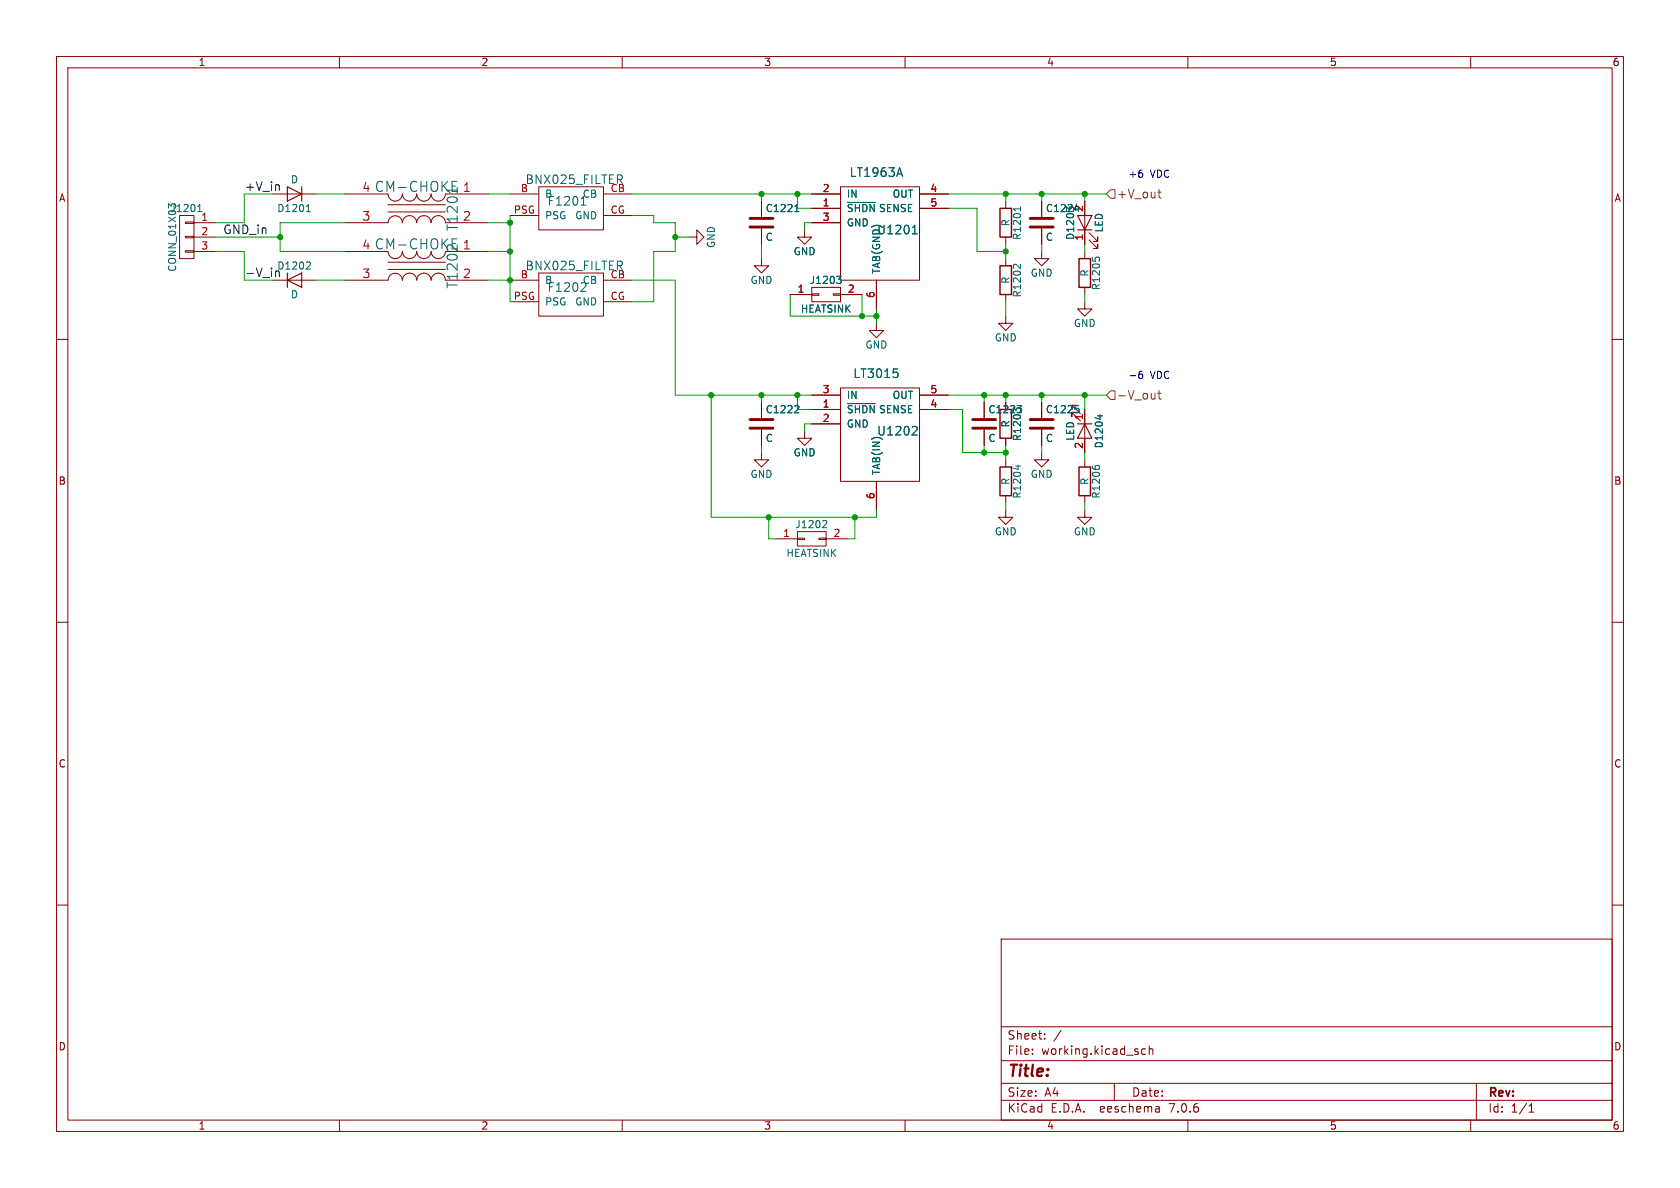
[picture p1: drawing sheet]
<svg xmlns="http://www.w3.org/2000/svg" width="297mm" height="210mm" viewBox="0 0 297 210" stroke-linecap="round" stroke-linejoin="round" font-family="sans-serif">
<g fill="none" stroke="#840000" stroke-width=".18">
<path d="M10 10h277v190h-277zM12 12h273v186h-273zM60 10v2M110 10v2M160 10v2M210 10v2M260 10v2M31.7 38.1h2.6v7.6h-2.6zM32.8 39.2h1.5v.3h-1.5zM34.3 39.4h3.8M48.3 34.3h7.6M61 34.3h7.6a1.26 1.26 0 0 0 1.3 1.3 1.26 1.26 0 0 0 1.2-1.3"/>
<path d="M61 39.4h7.6a1.26 1.26 0 0 1 1.3-1.2 1.26 1.26 0 0 1 1.2 1.2M68.6 36.2h10.1M68.6 37.5h10.1M71.1 34.3a1.26 1.26 0 0 0 1.3 1.3 1.26 1.26 0 0 0 1.3-1.3 1.27 1.27 0 0 0 1.2 1.3 1.27 1.27 0 0 0 1.3-1.3M71.1 39.4a1.26 1.26 0 0 1 1.3-1.3 1.26 1.26 0 0 1 1.3 1.3 1.27 1.27 0 0 1 1.2-1.3 1.27 1.27 0 0 1 1.3 1.3M76.2 34.3a1.26 1.26 0 0 0 1.3 1.3 1.26 1.26 0 0 0 1.2-1.3h7.7M76.2 39.4a1.26 1.26 0 0 1 1.3-1.3 1.26 1.26 0 0 1 1.2 1.3h7.7M90.2 34.3h5M90.2 38.1h5M95.2 33h11.5v7.6h-11.5zM106.7 34.3h5.1M106.7 38.1h5.1"/>
<path d="M134.6 35.6v2.8M143.5 36.8h5.1M143.5 34.3h5.1M143.5 39.4h5.1M148.6 33h14v16.5h-14zM162.6 36.8h5M162.6 34.3h5M177.8 35.6v1.2M184.1 35.6v2.8M191.8 35.6v7.6M10 60h2M32.8 44.3h1.5v.3h-1.5z"/>
<path d="M32.8 41.8h1.5v.2h-1.5zM34.3 44.5h3.8M34.3 41.9h3.8M48.3 49.5h7.6M61 44.5h7.6a1.26 1.26 0 0 0 1.3 1.2 1.26 1.26 0 0 0 1.2-1.2M61 49.5l7.6 .1a1.26 1.26 0 0 1 1.3-1.3 1.26 1.26 0 0 1 1.2 1.3M68.6 46.4h10.1M68.6 47.6h10.1M71.1 44.5a1.26 1.26 0 0 0 1.3 1.2 1.26 1.26 0 0 0 1.3-1.2 1.27 1.27 0 0 0 1.2 1.2 1.27 1.27 0 0 0 1.3-1.2M71.1 49.5a1.26 1.26 0 0 1 1.3-1.2 1.26 1.26 0 0 1 1.3 1.2 1.27 1.27 0 0 1 1.2-1.2 1.27 1.27 0 0 1 1.3 1.2M76.2 44.5a1.26 1.26 0 0 0 1.3 1.2 1.26 1.26 0 0 0 1.2-1.2h7.7M76.2 49.5a1.26 1.26 0 0 1 1.3-1.2 1.26 1.26 0 0 1 1.2 1.2h7.7"/>
<path d="M90.2 49.5h5M90.2 53.3h5M95.2 48.3h11.5v7.6h-11.5zM106.7 49.5h5.1M106.7 53.3h5.1M121.9 41.9h1.3v-1.3l1.3 1.3-1.3 1.3v-1.3M134.6 45.7v1.3h1.3l-1.3 1.3-1.3-1.3h1.3M134.6 40.4v2.8M139.7 52.1h3.8M142.2 40.6v1.3h1.3l-1.3 1.3-1.2-1.3h1.2M143.5 51.9h1.3v.3h-1.3zM143.5 50.8h5.1v2.5h-5.1z"/>
<path d="M147.3 51.9h1.3v.3h-1.3zM148.6 52.1h3.8M154.9 57.2v1.2h1.3l-1.3 1.3-1.2-1.3h1.2M154.9 49.5v5.1M177.8 55.9v1.3h1.3l-1.3 1.2-1.3-1.2h1.3M177.8 41.9v1.3M177.8 45.7v1.3M177.8 52.1v1.2M184.1 44.5v1.2h1.3l-1.3 1.3-1.2-1.3h1.2M184.1 40.4v2.8M191.8 53.3v1.3h1.2l-1.2 1.3-1.3-1.3h1.3M191.8 44.5v1.2"/>
<path d="M191.8 50.8v1.3M192.5 42.4l1.6 1.5v-.7v.7h-.8M192.5 41.1l1.6 1.6v-.8v.8h-.8M285 60h2M134.6 71.1v2.8M134.6 75.9v2.8M142.2 76.2v1.3h1.3l-1.3 1.2-1.2-1.2h1.2M143.5 72.4h5.1M143.5 74.9h5.1M143.5 69.9h5.1M148.6 68.6h14v16.5h-14zM162.6 72.4h5"/>
<path d="M162.6 69.9h5M174 71.1v2.8M174 75.9v2.8M177.8 71.1v1.3M177.8 77.5v1.2M184.1 71.1v2.8M184.1 75.9v2.8M190.2 71.6h-.7v.8v-.8l1.5 1.6M190.2 72.9h-.7v.8v-.8l1.5 1.5M191.8 72.4v7.6M134.6 80v1.3h1.3l-1.3 1.3-1.3-1.3h1.3M137.2 95.3h3.8"/>
<path d="M141 95.1h1.2v.3h-1.2zM141 94h5v2.5h-5zM144.8 95.1h1.2v.3h-1.2zM146 95.3h3.9M154.9 85.1v5.1M177.8 90.2v1.2h1.3l-1.3 1.3-1.3-1.3h1.3M177.8 81.3v1.3M177.8 87.6v1.3M184.1 80v1.3h1.3l-1.3 1.3-1.2-1.3h1.2M191.8 90.2v1.2h1.2l-1.2 1.3-1.3-1.3h1.3M191.8 81.3v1.3M191.8 87.6v1.3"/>
<path d="M10 110h2M285 110h2M10 160h2M285 160h2M177 166h108v32h-108zM60 198v2M110 198v2M160 198v2M177 194.5h108M177 191.5h108M177 187.5h108M177 181.5h108"/>
<path d="M182.5 186.3v.1M182.5 185.5v.1M184.7 183.6v.1M184.7 182.8v.1M187.6 182.1l-1.3 2M197 191.5v3M202.5 185.5l-.4-.1-.3 .3v.4l.2 .2h.5M203.2 185.5l.2-.1 .3 .1 .1 .9M203.2 184.9v1.5M204.9 195.7l.1 .9M205 196.5l-.2 .1M205 196h-.2"/>
<path d="M210 198v2M260 198v2M261 191.5v6.5M270.3 196.6h.9M270.3 195.5l.4-.4v1.5"/>
</g>
<path d="M176.8 36.8h2v5.1h-2zM176.8 47h2v5.1h-2zM190.8 45.7h2v5.1h-2zM176.8 72.4h2v5.1h-2zM176.8 82.6h2v5h-2zM190.8 82.6h2v5h-2z" fill="none" stroke="#840000" stroke-width=".25"/>
<g fill="none" stroke="#006464" stroke-width=".18">
<path d="M35 37.4h.7M35.1 36.4l.2-.3v1.3M54.2 37.4h.7M54.3 36.4l.2-.3v1.3M79.9 32.9h.6M79.9 32.1h.9M80.8 33.1v1M102.7 36.3h.9M103.2 34.7v1.6M109.5 31.7l.5 .7M109.9 31l.1 .2-.1 .4M140.5 37.4h.7"/>
<path d="M140.6 36.4l.3-.3v1.3M149.8 35.8h4.9M159 29.7l.5 1.5M180.4 36.6v.7M180.4 36.9h-1.3l.3 .3M54.6 46.3l.3 .2-.1 .3-.7 .8h.8M79.9 43.1h.6M79.9 42.2h.9M80.8 43.3v1.1M103.5 50.6l-.8 .9h.9M109.5 47l.5 .7M109.9 46.2l.1 .3-.1 .4"/>
<path d="M147.9 48.8h.8l-.4 .5 .4 .1v.5l-.2 .2h-.4M161.3 41.3h.9M161.4 40.2l.3-.4v1.5M180.4 46.7v.8l-.7-.7-.3-.1-.3 .3M193.1 45.5v.6M193.6 45.7l.2-.3h.3l.3 .3M141 71.7l.2 .2v.3l-.8 .8h.8M149.8 71.3h4.9M158 65.2h.7M158.6 65.9l.1 .2-.1 .6M161.5 75.4h.5l.2 .4-1 1.1h1M179.8 71.7h.8l-.4 .5"/>
<path d="M180.4 72.2v.2M180.4 72.2l.2 .2M190.1 71.7h.6M190.5 72.2l.3 .2v.3l-.3 .3M194 73.5h.9M194.5 73.3v.8M145.6 92l.4 .1 .2 .3-.8 .9h.8M179.6 82.4h.8M180 82.2v.8M193.1 82.4v.2M193.6 82.5l.2-.2h.3l.3 .2"/>
</g>
<path d="M132.6 38.6h4.1M182.1 38.6h4.1M132.6 40.1h4.1M182.1 40.1h4.1M132.6 75.7h4.1M132.6 74.2h4.1M172 75.7h4M172 74.2h4M182.1 75.7h4.1M182.1 74.2h4.1" fill="none" stroke="#840000" stroke-width=".51"/>
<path d="M50.8 33l2.5 1.3-2.5 1.3zM53.3 33v2.6M190.5 38.1h2.5l-1.2 2.5zM50.8 49.5l2.5-1.2v2.5zM50.8 48.3v2.5M190.5 40.6h2.5M190.5 74.9h2.5M191.8 74.9l1.2 2.6h-2.5z" fill="none" stroke="#840000" stroke-width=".2"/>
<path d="M196.3 33.5h.8v1.6h-.8l-.7-.8zM204.7 34h.6M204.9 33.5v1.3l.4 .2M196.3 69.1h.8v1.5h-.8l-.7-.7zM204.7 69.5h.6M204.9 69v1.3l.4 .2" fill="none" stroke="#725600" stroke-width=".18"/>
<path d="M49.2 32.7l.2 .2v.8M49.4 48.1v.8" fill="none" stroke="#0f0f0f" stroke-width=".18"/>
<path d="M201.9 30.6l.1 .2-.1 .5M201.4 66.2l.4-.1 .2 .3-.1 .4h-.5M201.9 65.6l-.4 .1" fill="none" stroke="#0000c2" stroke-width=".18"/>
<g fill="none" stroke="#009600" stroke-width=".18">
<path d="M48.3 34.3h-5.1v5.1h-5.1M55.9 34.3h5.1M61 39.4h-11.5v5.1h11.5M86.4 34.3h3.8M86.4 39.4h3.8M90.2 38.1v15.2M111.8 34.3h31.7M111.8 38.1h3.8v1.3h3.8v5.1h-3.8v8.8h-3.8M134.6 34.3v1.3M141 34.3v2.5h2.5M143.5 39.4h-1.3v1.2M167.6 34.3h28"/>
<path d="M167.6 36.8h5.1v7.7h5.1M177.8 34.3v1.3M184.1 34.3v1.3M191.8 34.3v1.3M38.1 44.5h5.1v5h5.1M38.1 41.9h11.4M55.9 49.5h5.1M86.4 44.5h3.8M86.4 49.5h3.8M111.8 49.5h7.6v20.4h24.1M119.4 41.9h2.5M134.6 43.2v2.5"/>
<path d="M139.7 52.1v3.8h15.2M152.4 52.1v3.8M154.9 54.6v2.6M177.8 43.2v2.5M177.8 53.3v2.6M184.1 43.2v1.3M191.8 43.2v1.3M191.8 52.1v1.2M125.7 69.9v21.5h29.2v-1.2M134.6 69.9v1.2M134.6 78.7v1.3M141 69.9v2.5h2.5"/>
<path d="M143.5 74.9h-1.3v1.3M167.6 72.4h2.6v7.6h7.6M167.6 69.9h28M174 69.9v1.2M174 78.7v1.3M177.8 69.9v1.2M177.8 78.7v2.6M184.1 69.9v1.2M184.1 78.7v1.3M191.8 69.9v2.5M135.9 91.4v3.9h1.3M151.1 91.4v3.9h-1.2"/>
<path d="M177.8 88.9v1.3M191.8 80v1.3M191.8 88.9v1.3"/>
</g>
<g fill="#009600" stroke="#009600" stroke-width=".18">
<circle cx="184.1" cy="34.3" r=".46"/>
<circle cx="177.8" cy="34.3" r=".46"/>
<circle cx="191.8" cy="34.3" r=".46"/>
<circle cx="177.8" cy="44.5" r=".46"/>
<circle cx="134.6" cy="69.9" r=".46"/>
<circle cx="125.7" cy="69.9" r=".46"/>
<circle cx="141" cy="69.9" r=".46"/>
<circle cx="152.4" cy="55.9" r=".46"/>
<circle cx="154.9" cy="55.9" r=".46"/>
<circle cx="174" cy="80" r=".46"/>
<circle cx="177.8" cy="80" r=".46"/>
<circle cx="135.9" cy="91.4" r=".46"/>
<circle cx="151.1" cy="91.4" r=".46"/>
<circle cx="90.2" cy="49.5" r=".46"/>
<circle cx="90.2" cy="44.5" r=".46"/>
<circle cx="90.2" cy="39.4" r=".46"/>
<circle cx="49.5" cy="41.9" r=".46"/>
<circle cx="191.8" cy="69.9" r=".46"/>
<circle cx="184.1" cy="69.9" r=".46"/>
<circle cx="174" cy="69.9" r=".46"/>
<circle cx="177.8" cy="69.9" r=".46"/>
<circle cx="141" cy="34.3" r=".46"/>
<circle cx="134.6" cy="34.3" r=".46"/>
<circle cx="119.4" cy="41.9" r=".46"/>
</g>
<text font-size="2.8" fill="#840000" x="178" y="190.9">Title:</text>
<g font-size="2.5" fill="#006464">
<text x="66.2" y="34.1">CM-CHOKE</text>
<text x="81.1" y="40.9" transform="rotate(-90 81.1 40.9)">T1201</text>
<text x="66.2" y="44.3">CM-CHOKE</text>
<text x="81.1" y="51.1" transform="rotate(-90 81.1 51.1)">T1202</text>
</g>
<g font-size="2.1" fill="#0f0f0f">
<text x="43.2" y="33.9">+V_in</text>
<text x="39.4" y="41.5">GND_in</text>
<text x="43.2" y="49.1">-V_in</text>
</g>
<g font-size="2.1" fill="#a90000">
<text x="64" y="34">4</text>
<text x="81.7" y="34">1</text>
<text x="64" y="39.1">3</text>
<text x="81.7" y="39.1">2</text>
<text x="64" y="44.2">4</text>
<text x="81.7" y="44.2">1</text>
<text x="64" y="49.3">3</text>
<text x="81.7" y="49.3">2</text>
</g>
<g font-size="2.1" fill="#006464">
<text x="92.8" y="32.7">BNX025_FILTER</text>
<text x="150.1" y="31.5">LT1963A</text>
<text x="96.7" y="36.6">F1201</text>
<text x="155" y="41.6">U1201</text>
<text x="92.8" y="48">BNX025_FILTER</text>
<text x="96.7" y="51.8">F1202</text>
<text x="150.8" y="67">LT3015</text>
<text x="155" y="77.2">U1202</text>
</g>
<g font-size="2.1" fill="#725600">
<text x="197.3" y="35.3">+V_out</text>
<text x="197.3" y="70.8">-V_out</text>
</g>
<g font-size="2.1" fill="#840000">
<text x="178" y="184">Sheet:</text>
<text x="178" y="186.7">File:</text>
<text x="184.1" y="186.7">working.kicad_sch</text>
<text x="178" y="196.9">KiCad</text>
<text x="178" y="194.1">Size:</text>
<text x="184.7" y="194.1">A4</text>
<text x="185.7" y="196.9">E.D.A.</text>
<text x="194.6" y="196.9">eeschema</text>
<text x="200" y="194.1">Date:</text>
<text x="207" y="196.9">7.0.6</text>
<text x="263" y="194.3">Rev:</text>
<text x="263" y="196.9">Id:</text>
<text x="267.1" y="196.9">1/1</text>
</g>
<g font-size="1.8" fill="#840000">
<text x="35" y="11.9">1</text>
<text x="85" y="11.9">2</text>
<text x="135" y="11.9">3</text>
<text x="185" y="11.9">4</text>
<text x="235" y="11.9">5</text>
<text x="285" y="11.9">6</text>
<text x="10.3" y="35.9">A</text>
<text x="285.3" y="35.9">A</text>
<text x="10.3" y="85.9">B</text>
<text x="285.3" y="85.9">B</text>
<text x="10.3" y="135.9">C</text>
<text x="285.3" y="135.9">C</text>
<text x="10.3" y="185.9">D</text>
<text x="285.3" y="185.9">D</text>
<text x="35" y="199.9">1</text>
<text x="85" y="199.9">2</text>
<text x="135" y="199.9">3</text>
<text x="185" y="199.9">4</text>
<text x="235" y="199.9">5</text>
<text x="285" y="199.9">6</text>
</g>
<g font-size="1.8" fill="#006464">
<text x="51.3" y="32.6">D</text>
<text x="96.3" y="35.2">B</text>
<text x="102.9" y="35.2">CB</text>
<text x="107.8" y="34">CB</text>
<text x="149.6" y="35.2">IN</text>
<text x="157.7" y="35.2">OUT</text>
<text x="30" y="37.7">J1201</text>
<text x="48.9" y="37.7">D1201</text>
<text x="96.3" y="39">PSG</text>
<text x="101.6" y="39">GND</text>
<text x="135.3" y="37.7">C1221</text>
<text x="149.6" y="37.7">~{SHDN}</text>
<text x="149.6" y="40.2">GND</text>
<text x="155.3" y="37.7">SENSE</text>
<text x="178.7" y="40.1" transform="rotate(-90 178.7 40.1)">R</text>
<text x="184.8" y="37.7">C1224</text>
<text x="195.2" y="41.2" transform="rotate(-90 195.2 41.2)">LED</text>
<text x="126.6" y="43.9" transform="rotate(-90 126.6 43.9)">GND</text>
<text x="135.3" y="42.8">C</text>
<text x="140.2" y="45.3">GND</text>
<text x="180.7" y="42.5" transform="rotate(-90 180.7 42.5)">R1201</text>
<text x="184.8" y="42.8">C</text>
<text x="190.1" y="42.5" transform="rotate(-90 190.1 42.5)">D1203</text>
<text x="31.3" y="48.2" transform="rotate(-90 31.3 48.2)">CONN_01X03</text>
<text x="51.3" y="52.9">D</text>
<text x="96.3" y="50.4">B</text>
<text x="102.9" y="50.4">CB</text>
<text x="107.8" y="49.3">CB</text>
<text x="132.6" y="50.4">GND</text>
<text x="143" y="50.4">J1203</text>
<text x="155.8" y="48.5" transform="rotate(-90 155.8 48.5)">TAB(GND)</text>
<text x="178.7" y="50.3" transform="rotate(-90 178.7 50.3)">R</text>
<text x="180.7" y="52.7" transform="rotate(-90 180.7 52.7)">R1202</text>
<text x="182.1" y="49.1">GND</text>
<text x="192.6" y="49" transform="rotate(-90 192.6 49)">R</text>
<text x="194.7" y="51.4" transform="rotate(-90 194.7 51.4)">R1205</text>
<text x="96.3" y="54.2">PSG</text>
<text x="101.6" y="54.2">GND</text>
<text x="141.5" y="55.5">HEATSINK</text>
<text x="189.7" y="58">GND</text>
<text x="152.9" y="61.8">GND</text>
<text x="175.8" y="60.6">GND</text>
<text x="149.6" y="70.7">IN</text>
<text x="157.7" y="70.7">OUT</text>
<text x="135.3" y="73.3">C1222</text>
<text x="149.6" y="73.3">~{SHDN}</text>
<text x="149.6" y="75.8">GND</text>
<text x="155.3" y="73.3">SENSE</text>
<text x="174.6" y="73.3">C1223</text>
<text x="178.7" y="75.7" transform="rotate(-90 178.7 75.7)">R</text>
<text x="184.8" y="73.3">C1225</text>
<text x="135.3" y="78.3">C</text>
<text x="140.2" y="80.9">GND</text>
<text x="174.6" y="78.3">C</text>
<text x="180.7" y="78.1" transform="rotate(-90 180.7 78.1)">R1203</text>
<text x="184.8" y="78.3">C</text>
<text x="190.1" y="78" transform="rotate(-90 190.1 78)">LED</text>
<text x="195.2" y="79.4" transform="rotate(-90 195.2 79.4)">D1204</text>
<text x="132.6" y="84.7">GND</text>
<text x="155.8" y="84.1" transform="rotate(-90 155.8 84.1)">TAB(IN)</text>
<text x="178.7" y="85.8" transform="rotate(-90 178.7 85.8)">R</text>
<text x="180.7" y="88.2" transform="rotate(-90 180.7 88.2)">R1204</text>
<text x="182.1" y="84.7">GND</text>
<text x="192.6" y="85.8" transform="rotate(-90 192.6 85.8)">R</text>
<text x="194.7" y="88.2" transform="rotate(-90 194.7 88.2)">R1206</text>
<text x="140.5" y="93.6">J1202</text>
<text x="175.8" y="94.8">GND</text>
<text x="189.7" y="94.8">GND</text>
<text x="138.9" y="98.7">HEATSINK</text>
</g>
<g font-size="1.8" fill="#a90000">
<text x="92" y="34">B</text>
<text x="145.3" y="34">2</text>
<text x="164.4" y="34">4</text>
<text x="35.5" y="39.1">1</text>
<text x="35.5" y="41.7">2</text>
<text x="90.7" y="37.8">PSG</text>
<text x="107.8" y="37.8">CG</text>
<text x="145.3" y="36.6">1</text>
<text x="145.3" y="39.1">3</text>
<text x="164.4" y="36.6">5</text>
<text x="191.5" y="37.5" transform="rotate(-90 191.5 37.5)">2</text>
<text x="35.5" y="44.2">3</text>
<text x="191.5" y="42.6" transform="rotate(-90 191.5 42.6)">1</text>
<text x="90.7" y="53.1">PSG</text>
<text x="92" y="49.3">B</text>
<text x="107.8" y="53.1">CG</text>
<text x="140.9" y="51.8">1</text>
<text x="149.8" y="51.8">2</text>
<text x="154.7" y="52.8" transform="rotate(-90 154.7 52.8)">6</text>
<text x="145.3" y="69.6">3</text>
<text x="164.4" y="69.6">5</text>
<text x="145.3" y="72.1">1</text>
<text x="145.3" y="74.7">2</text>
<text x="164.4" y="72.1">4</text>
<text x="191.5" y="74.4" transform="rotate(-90 191.5 74.4)">1</text>
<text x="191.5" y="79.4" transform="rotate(-90 191.5 79.4)">2</text>
<text x="154.7" y="88.3" transform="rotate(-90 154.7 88.3)">6</text>
<text x="138.4" y="95">1</text>
<text x="147.2" y="95">2</text>
</g>
<g font-size="1.8" fill="#0000c2">
<text x="199.4" y="31.5">+6</text>
<text x="203.3" y="31.5">VDC</text>
<text x="199.4" y="67.1">-6</text>
<text x="203.3" y="67.1">VDC</text>
</g>
<text font-size="1.8" fill="#0f0f0f" x="48.9" y="47.9">D1202</text>
</svg>
